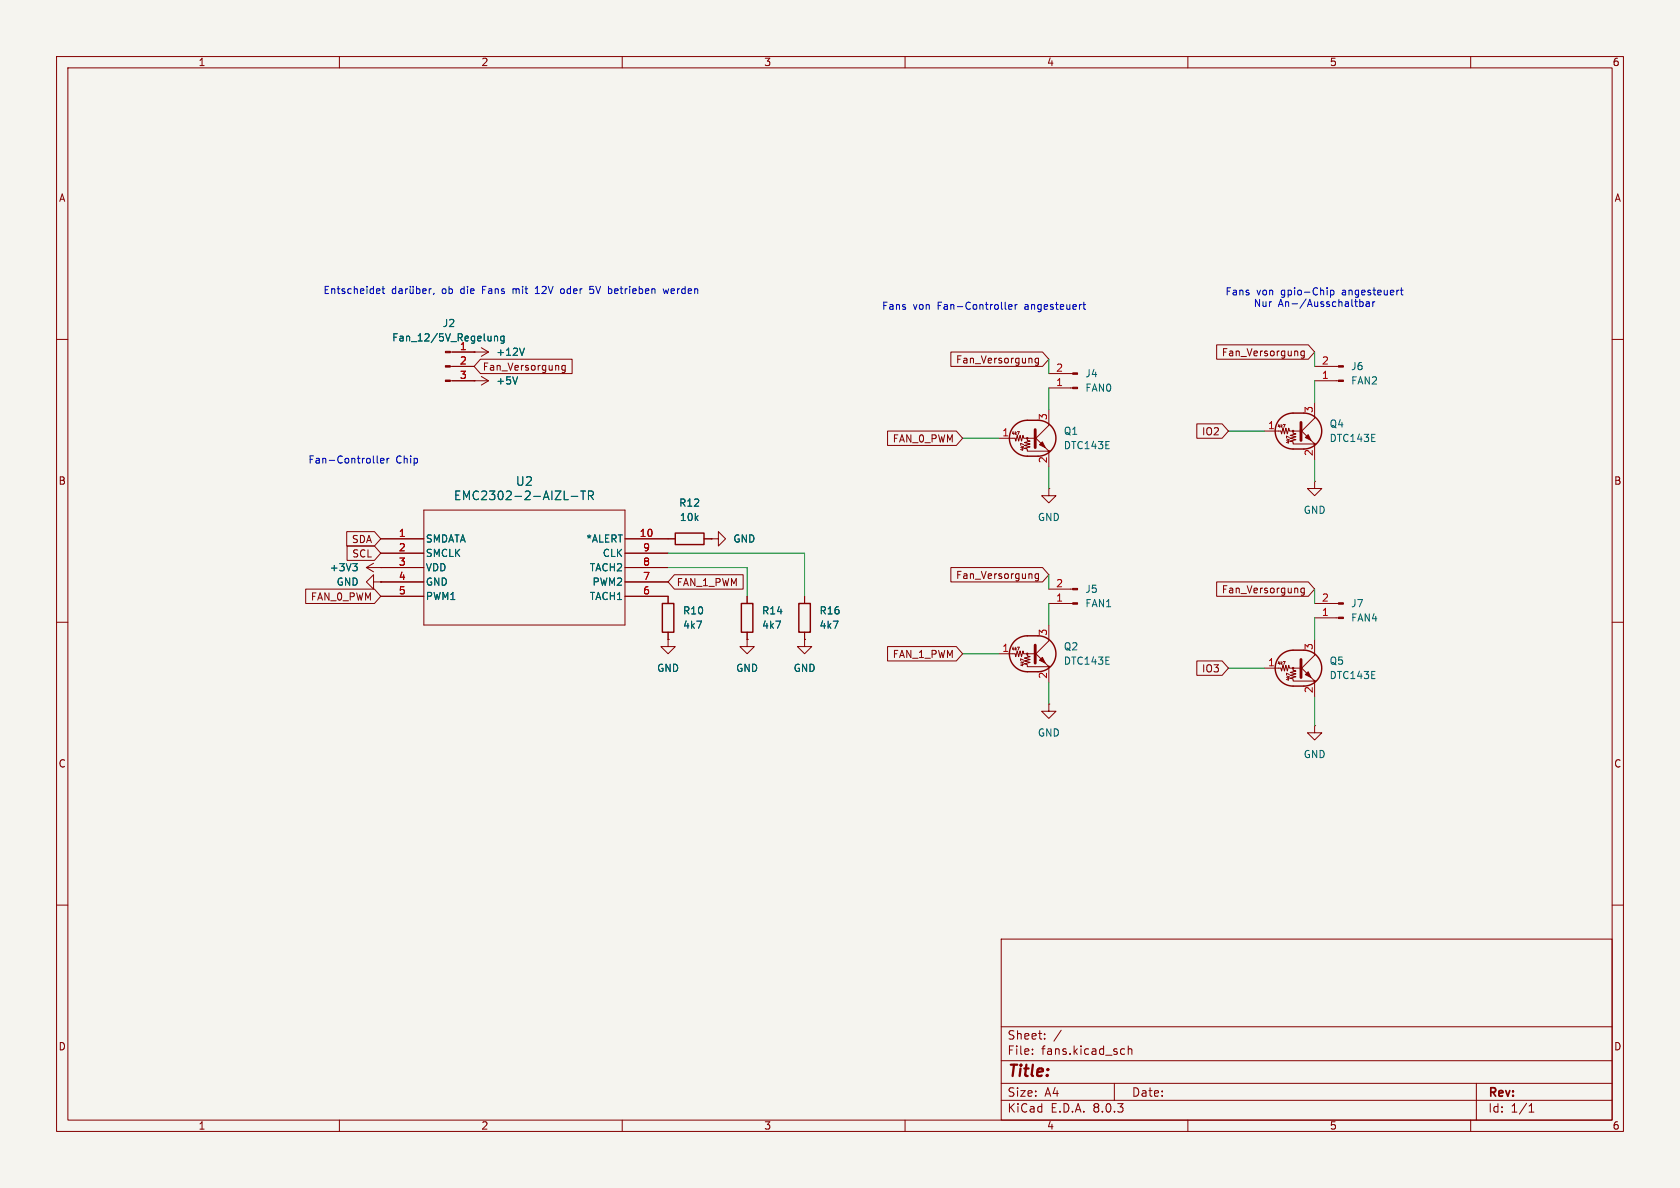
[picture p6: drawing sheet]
<svg xmlns="http://www.w3.org/2000/svg" width="297mm" height="210mm" viewBox="0 0 297 210" stroke-linecap="round" stroke-linejoin="round" font-family="sans-serif">
<path d="M0 0h297v210h-297z" fill="#f5f4ef" stroke="#f5f4ef" stroke-width=".18"/>
<g fill="none" stroke="#840000" stroke-width=".18">
<path d="M10 10h277v190h-277zM12 12h273v186h-273zM60 10v2M110 10v2M160 10v2M210 10v2M260 10v2M10 60h2M285 60h2M79.6 67.3h6.8M79.6 64.8h4.2M79.6 62.2h6.8"/>
<path d="M83.8 67.3h.1M83.8 62.2h.1M84.9 63.5h16.2v2.5h-16.2l-1.1-1.2zM85.1 66.5l1.3 .8M85.1 61.5l1.3 .7M86.4 67.3l-1.3 .8M86.4 62.2l-1.3 .8M99.9 64.6v1l-.2 .3-.3-.1M99.9 64.7l-.3-.1-.3 .2 .1 .6h.5M156.9 76.2h12.2l1.1 1.3-1.1 1.2h-12.2zM168.1 62.2h16.2l1.1 1.3-1.1 1.3h-16.2zM176.5 77.5h3l.1 .5 .2-1 .3 1 .2-1 .3 1 .2-1 .2 .5h1.9"/>
<path d="M182.9 77.2l2.5 2.6h-3.8v-.4l-.5-.2 1-.2-1-.3 1-.2-1-.3 1-.2-.5-.1v-.4M183.6 63.3v1.1l-.3 .2-.3-.1M183.6 63.4l-.4-.1-.2 .3 .1 .5h.5M185.4 72.4v2.8l-2.5 2.5M185.4 66h4.2M185.4 68.6h4.2M211.6 74.9h4.5l1.1 1.3-1.1 1.3h-4.5zM215.1 61h16.2l1.1 1.2-1.1 1.3h-16.2zM223.5 76.2h2.9l.2 .5 .2-1 .3 1 .2-1 .3 1 .2-1 .2 .5h1.9M229.9 75.9l2.5 2.6h-3.8v-.4l-.5-.1 1-.3-1-.2 1-.3-1-.2 1-.3-.5-.1v-.4M230.6 62.1v1l-.3 .2h-.3M230.6 62.1h-.4l-.2 .2 .1 .5h.5"/>
<path d="M232.4 71.1v2.8l-2.5 2.6M232.4 78.7v2.6M232.4 67.3h4.2M232.4 64.8h4.2M61.3 94h4.9l1.1 1.3-1.1 1.2h-4.9zM61.4 96.5h4.8l1.1 1.3-1.1 1.3h-4.8zM66 99.6l-1.2 .7M67.3 95.3h7.6M67.3 97.8h7.6M74.9 90.2h35.6v20.3h-35.6zM110.5 95.3h8.9M110.5 97.8h7.6"/>
<path d="M124.5 95.3h1.2M125.7 95.3h1.3v-1.3l1.3 1.3-1.3 1.2v-1.2M125.7 95.3h.1M185.4 86.4v1.2h1.3l-1.3 1.3-1.3-1.3h1.3M185.4 86.4h.1M185.4 80v2.6M232.4 85.1v1.3h1.3l-1.3 1.2-1.3-1.2h1.3M232.4 85.1h.1M10 110h2M54 104.1h12.2l1.1 1.3-1.1 1.3h-12.2zM64.8 100.3l1.2 .8M64.8 100.3h10.1"/>
<path d="M66 102.9v-1.3l-1.2 1.3 1.2 1.2v-1.2h1.3M67.3 100.3h.1M67.3 102.9h.1M67.3 102.9h7.6M67.3 105.4h7.6M110.5 105.4h7.6v1.3M110.5 100.3h7.6M110.5 102.9h7.6M118.1 113v1.3h1.3l-1.3 1.3-1.3-1.3h1.3M118.1 113h.1M118.1 111.8v1.2M119.2 101.6h12.2v2.5h-12.2l-1.1-1.2z"/>
<path d="M132.1 113v1.3h1.2l-1.2 1.3-1.3-1.3h1.3M132.1 113h.1M132.1 105.4v1.3M132.1 111.8v1.2M142.2 113v1.3h1.3l-1.3 1.3-1.2-1.3h1.2M142.2 113h.1M142.2 105.4v1.3M142.2 111.8v1.2M156.9 114.3h12.2l1.1 1.3-1.1 1.2h-12.2zM168.1 100.3h16.2l1.1 1.3-1.1 1.3h-16.2zM176.5 115.6h3l.1 .5 .2-1 .3 1 .2-1 .3 1 .2-1 .2 .5h1.9M182.9 115.3l2.5 2.6h-3.8v-.4l-.5-.2 1-.2-1-.3 1-.2-1-.3 1-.2-.5-.1v-.4"/>
<path d="M183.6 101.4v1.1l-.3 .2-.3-.1M183.6 101.5l-.4-.1-.2 .3 .1 .5h.5M185.4 110.5v2.8l-2.5 2.5M185.4 118.1v2.6M185.4 104.1h4.2M185.4 106.7h4.2M211.6 116.8h4.5l1.1 1.3-1.1 1.3h-4.5zM215.1 102.9h16.2l1.1 1.2-1.1 1.3h-16.2zM223.5 118.1h2.9l.2 .5 .2-1 .3 1 .2-1 .3 1 .2-1 .2 .5h1.9M229.9 117.9l2.5 2.5h-3.8v-.4l-.5-.1 1-.3-1-.2 1-.3-1-.2 1-.3-.5-.1v-.4M230.6 104v1l-.3 .2h-.3M230.6 104h-.4l-.2 .2 .1 .5h.5"/>
<path d="M232.4 106.7h4.2M232.4 113v2.8l-2.5 2.6M232.4 109.2h4.2M285 110h2M185.4 124.5v1.2h1.3l-1.3 1.3-1.3-1.3h1.3M185.4 124.5h.1M232.4 128.3v1.2h1.3l-1.3 1.3-1.3-1.3h1.3M232.4 128.3h.1M232.4 120.7v2.5M10 160h2M285 160h2M177 166h108v32h-108z"/>
<path d="M60 198v2M110 198v2M160 198v2M177 194.5h108M177 191.5h108M177 187.5h108M177 181.5h108M182.5 186.3v.1M182.5 185.5v.1M184.7 183.6v.1M184.7 182.8v.1M187.6 182.1l-1.3 2"/>
<path d="M197 191.5v3M198.4 185.4l.4 .1M198.8 186.3l-.4 .1M199.5 185.5l.2-.1 .3 .1 .1 .9M199.5 184.9v1.5M210 198v2M260 198v2M261 191.5v6.5M270.3 196.6h.9M270.3 195.5l.4-.4v1.5"/>
<circle cx="181.6" cy="77.5" r=".13"/>
<circle cx="185.4" cy="79.8" r=".13"/>
<circle cx="228.6" cy="76.2" r=".13"/>
<circle cx="232.4" cy="78.5" r=".13"/>
<circle cx="181.6" cy="115.6" r=".13"/>
<circle cx="185.4" cy="117.9" r=".13"/>
<circle cx="228.6" cy="118.1" r=".13"/>
<circle cx="232.4" cy="120.4" r=".13"/>
</g>
<path d="M179.4 75.2a3.2 3.2 0 0 1 2.2-.9h1.9a3.2 3.2 0 0 1 3.2 3.2 3.2 3.2 0 0 1-3.2 3.1h-1.9a3.2 3.2 0 0 1-2.9-1.9 3.2 3.2 0 0 1 .7-3.5zM226.4 74a3.2 3.2 0 0 1 2.2-1h1.9a3.2 3.2 0 0 1 3.2 3.2 3.2 3.2 0 0 1-3.2 3.2h-1.9a3.2 3.2 0 0 1-2.9-2 3.2 3.2 0 0 1 .7-3.4zM119.4 94.2h5.1v2.1h-5.1zM117.1 106.7h2v5.1h-2zM131.1 106.7h2v5.1h-2zM141.2 106.7h2.1v5.1h-2.1zM179.4 113.3a3.2 3.2 0 0 1 2.2-.9h1.9a3.2 3.2 0 0 1 3.2 3.2 3.2 3.2 0 0 1-3.2 3.1h-1.9a3.2 3.2 0 0 1-2.9-1.9 3.2 3.2 0 0 1 .7-3.5zM226.4 115.9a3.2 3.2 0 0 1 2.2-1h1.9a3.2 3.2 0 0 1 3.2 3.2 3.2 3.2 0 0 1-3.2 3.2h-1.9a3.2 3.2 0 0 1-2.9-2 3.2 3.2 0 0 1 .7-3.4z" fill="none" stroke="#840000" stroke-width=".25"/>
<g fill="#840000" stroke="#840000" stroke-width=".51">
<path d="M183 114v3.2z"/>
<path d="M230 74.7v3.2z"/>
<path d="M230 116.6v3.2z"/>
<path d="M183 75.9v3.2z"/>
</g>
<g fill="#840000" stroke="#840000" stroke-width=".18">
<path d="M183.8 116.7l.5-.5 .5 1z"/>
<path d="M189.6 104h.9v.3h-.9z"/>
<path d="M189.6 106.6h.9v.2h-.9z"/>
<path d="M230.8 77.3l.5-.5 .5 1.1z"/>
<path d="M78.7 67.2h.9v.2h-.9z"/>
<path d="M78.7 64.6h.9v.3h-.9z"/>
<path d="M78.7 62.1h.9v.3h-.9z"/>
<path d="M189.6 65.9h.9v.3h-.9z"/>
<path d="M189.6 68.5h.9v.2h-.9z"/>
<path d="M230.8 119.3l.5-.6 .5 1.1z"/>
<path d="M183.8 78.6l.5-.5 .5 1z"/>
<path d="M236.6 106.6h.9v.2h-.9z"/>
<path d="M236.6 109.1h.9v.2h-.9z"/>
<path d="M236.6 64.6h.9v.3h-.9z"/>
<path d="M236.6 67.2h.9v.2h-.9z"/>
</g>
<g fill="none" stroke="#006464" stroke-width=".18">
<path d="M87.4 59.4v.9M87.4 59.5l.2-.1 .3 .1 .1 .8M89.1 59.5l-.4-.1-.2 .3 .1 .5h.5M89.1 59.4v1.1l-.2 .2-.3-.1M91.5 66.6l-.4 1.3M92.7 61.5l-.4 1.3M62.4 99.6h.7l-.4 .5M101 87.7h1.1M102.7 86.8h.8M103.1 86.8v1.5M104 87.6l.8-.1 .1-.2-.1-.4-.2-.1h-.6v1.5M104.4 87.6l.5 .7"/>
<path d="M62.9 100.1l.2 .3v.3l-.2 .2"/>
</g>
<g fill="none" stroke="#0000c2" stroke-width=".18">
<path d="M66.7 51l.4 .1 .1 .2-.6 .2M67.1 51.8l-.4 .1M67.5 51h.5M67.7 50.6v1.1l.3 .2M70 51.1l-.4-.1-.3 .3 .2 .5h.5M70 50.6v1.3M70.6 51.1h.4l.1 .8M71.1 51.3l-.4 .1-.2 .2 .2 .3 .4-.1M71.7 51v.9M72.1 51l-.4 .3M72.5 51l.1 .8 .3 .1 .1-.1M72.6 50.6v.1"/>
<path d="M73 50.6v.1M73 51v.9M73.6 51.1l.4-.1 .2 .3-.1 .5h-.5M73.6 50.6v1.3M74.7 51.5l.6-.2v-.2l-.4-.1-.2 .2 .1 .6h.5M75.9 51v.9M76.2 51l-.3 .3M76.7 51.8l-.1 .3M82 51.1l-.3-.1-.3 .3 .2 .5h.4M82 50.6v1.3M82.7 50.6v.1M82.7 51v.9"/>
<path d="M83.2 51.5l.6-.2-.1-.2-.3-.1-.2 .2 .1 .6h.4M90.7 51v.9M90.9 51l-.2 .2M94.6 51.9h.8M94.6 51l.4-.4v1.3M99.2 51.8h.4M99.2 51.1h.4M104.3 50.6h.6M104.3 51.2l.4-.1 .3 .2M105 51.6l-.3 .3-.4-.1M117.2 51l.3 .9 .2-.6 .3 .6 .2-.9M177.8 54.6l.1 .1"/>
<path d="M178.3 54.3l.6-.2v-.2l-.4-.1-.2 .2 .1 .6h.5M179.5 53.8v.9M179.8 53.8l-.3 .3M191.4 53.8h.5M191.6 53.4v1.1l.3 .2M235.2 51.3v1.3M235.2 51.4l.4-.1 .2 .2-.1 .6h-.5M240.4 52.9v1.3M240.9 53.4l.1 .2-.1 .5-.1 .1-.4-.1M242 53.4l.1 .8M242.1 53.6l-.4 .1-.2 .2 .2 .3 .4-.1M242.7 53.3v.9"/>
<path d="M242.8 53.4l-.1 .2M247.6 51.3h.4M247.7 50.9v1.1l.3 .1M66.7 80.6v1.1l.2 .2M67.3 81.4l.6-.1-.1-.2-.3-.1-.2 .2v.6h.5M68.4 81v.9M68.8 81l-.4 .3"/>
</g>
<g fill="none" stroke="#009600" stroke-width=".18">
<path d="M170.2 77.5h6.3M185.4 63.5v2.5M185.4 68.6v3.8M217.2 76.2h6.3M232.4 62.2v2.6M232.4 67.3v3.8M118.1 97.8h24.1v7.6M185.4 82.6v3.8M232.4 81.3v3.8M118.1 100.3h14v5.1M170.2 115.6h6.3M185.4 101.6v2.5"/>
<path d="M185.4 106.7v3.8M217.2 118.1h6.3M232.4 104.1v2.6M232.4 109.2v3.8M185.4 120.7v3.8M232.4 123.2v5.1"/>
</g>
<text font-size="2.8" fill="#840000" x="178" y="190.9">Title:</text>
<g font-size="2.1" fill="#006464">
<text x="80.2" y="88.6">EMC2302-2-AIZL-TR</text>
<text x="91.1" y="86.1">U2</text>
</g>
<g font-size="2.1" fill="#840000">
<text x="178" y="184">Sheet:</text>
<text x="178" y="186.7">File:</text>
<text x="184.1" y="186.7">fans.kicad_sch</text>
<text x="178" y="196.9">KiCad</text>
<text x="178" y="194.1">Size:</text>
<text x="184.7" y="194.1">A4</text>
<text x="185.7" y="196.9">E.D.A.</text>
<text x="193.3" y="196.9">8.0.3</text>
<text x="200" y="194.1">Date:</text>
<text x="263" y="194.3">Rev:</text>
<text x="263" y="196.9">Id:</text>
<text x="267.1" y="196.9">1/1</text>
</g>
<g font-size="1.8" fill="#840000">
<text x="35" y="11.9">1</text>
<text x="85" y="11.9">2</text>
<text x="135" y="11.9">3</text>
<text x="185" y="11.9">4</text>
<text x="235" y="11.9">5</text>
<text x="285" y="11.9">6</text>
<text x="10.3" y="35.9">A</text>
<text x="285.3" y="35.9">A</text>
<text x="85.2" y="65.7">Fan_Versorgung</text>
<text x="168.9" y="64.5">Fan_Versorgung</text>
<text x="215.9" y="63.2">Fan_Versorgung</text>
<text x="212.4" y="77.2">IO2</text>
<text x="157.7" y="78.4">FAN_0_PWM</text>
<text x="10.3" y="85.9">B</text>
<text x="285.3" y="85.9">B</text>
<text x="62.1" y="96.2">SDA</text>
<text x="62.2" y="98.7">SCL</text>
<text x="54.9" y="106.4">FAN_0_PWM</text>
<text x="119.5" y="103.8">FAN_1_PWM</text>
<text x="168.9" y="102.6">Fan_Versorgung</text>
<text x="215.9" y="105.1">Fan_Versorgung</text>
<text x="157.7" y="116.5">FAN_1_PWM</text>
<text x="212.4" y="119.1">IO3</text>
<text x="10.3" y="135.9">C</text>
<text x="285.3" y="135.9">C</text>
<text x="10.3" y="185.9">D</text>
<text x="285.3" y="185.9">D</text>
<text x="35" y="199.9">1</text>
<text x="85" y="199.9">2</text>
<text x="135" y="199.9">3</text>
<text x="185" y="199.9">4</text>
<text x="235" y="199.9">5</text>
<text x="285" y="199.9">6</text>
</g>
<g font-size="1.8" fill="#0000c2">
<text x="57.1" y="52.2">Entscheidet</text>
<text x="78.2" y="52.2">ob</text>
<text x="85.7" y="52.2">Fans</text>
<text x="91.3" y="52.2">mit</text>
<text x="95.5" y="52.2">12V</text>
<text x="100.2" y="52.2">oder</text>
<text x="105.5" y="52.2">5V</text>
<text x="109" y="52.2">betrieben</text>
<text x="119" y="52.2">werden</text>
<text x="216.6" y="52.4">Fans</text>
<text x="222.1" y="52.4">von</text>
<text x="226.6" y="52.4">gpio-Chip</text>
<text x="237.5" y="52.4">angesteuert</text>
<text x="155.8" y="55">Fans</text>
<text x="161.4" y="55">von</text>
<text x="165.9" y="55">Fan-Controller</text>
<text x="181.4" y="55">angesteuert</text>
<text x="221.5" y="54.5">Nur</text>
<text x="226" y="54.5">An-/Ausschaltbar</text>
<text x="54.4" y="82.1">Fan-Controller</text>
<text x="70" y="82.1">Chip</text>
</g>
<g font-size="1.8" fill="#006464">
<text x="78.2" y="58">J2</text>
<text x="69.2" y="60.6">Fan_12/5V_Regelung</text>
<text x="87.6" y="63.1">+12V</text>
<text x="238.8" y="65.6">J6</text>
<text x="87.6" y="68.2">+5V</text>
<text x="191.8" y="66.9">J4</text>
<text x="191.8" y="69.4">FAN0</text>
<text x="238.8" y="68.2">FAN2</text>
<text x="188" y="77.1">Q1</text>
<text x="235" y="75.8">Q4</text>
<text x="188" y="79.6">DTC143E</text>
<text x="235" y="78.3">DTC143E</text>
<text x="120" y="89.8">R12</text>
<text x="120.1" y="92.3">10k</text>
<text x="183.4" y="92.3">GND</text>
<text x="230.4" y="91">GND</text>
<text x="58.2" y="101.2">+3V3</text>
<text x="75.2" y="96.1">SMDATA</text>
<text x="75.2" y="98.7">SMCLK</text>
<text x="75.2" y="101.2">VDD</text>
<text x="103.6" y="96.1">*ALERT</text>
<text x="104.2" y="101.2">TACH2</text>
<text x="106.5" y="98.7">CLK</text>
<text x="129.5" y="96.1">GND</text>
<text x="59.4" y="103.7">GND</text>
<text x="75.2" y="103.7">GND</text>
<text x="75.2" y="106.3">PWM1</text>
<text x="104.2" y="106.3">TACH1</text>
<text x="104.7" y="103.7">PWM2</text>
<text x="191.8" y="105">J5</text>
<text x="191.8" y="107.5">FAN1</text>
<text x="238.8" y="107.5">J7</text>
<text x="120.7" y="111.4">4k7</text>
<text x="120.7" y="108.8">R10</text>
<text x="134.6" y="111.4">4k7</text>
<text x="134.6" y="108.8">R14</text>
<text x="144.8" y="111.4">4k7</text>
<text x="144.8" y="108.8">R16</text>
<text x="238.8" y="110.1">FAN4</text>
<text x="116.1" y="119">GND</text>
<text x="130" y="119">GND</text>
<text x="140.2" y="119">GND</text>
<text x="188" y="117.7">DTC143E</text>
<text x="188" y="115.2">Q2</text>
<text x="235" y="117.7">Q5</text>
<text x="235" y="120.2">DTC143E</text>
<text x="183.4" y="130.4">GND</text>
<text x="230.4" y="134.2">GND</text>
</g>
<g font-size="1.8" fill="#a90000">
<text x="81.2" y="62">1</text>
<text x="81.2" y="64.5">2</text>
<text x="186.6" y="65.8">2</text>
<text x="233.6" y="64.5">2</text>
<text x="81.2" y="67.1">3</text>
<text x="186.6" y="68.3">1</text>
<text x="233.6" y="67.1">1</text>
<text x="177.1" y="77.2">1</text>
<text x="185.2" y="74.4" transform="rotate(-90 185.2 74.4)">3</text>
<text x="224.1" y="75.9">1</text>
<text x="232.2" y="73.1" transform="rotate(-90 232.2 73.1)">3</text>
<text x="185.2" y="82" transform="rotate(-90 185.2 82)">2</text>
<text x="232.2" y="80.7" transform="rotate(-90 232.2 80.7)">2</text>
<text x="70.4" y="95">1</text>
<text x="113" y="95">10</text>
<text x="70.4" y="97.5">2</text>
<text x="70.4" y="100.1">3</text>
<text x="113.6" y="100.1">8</text>
<text x="113.6" y="97.5">9</text>
<text x="70.4" y="102.6">4</text>
<text x="70.4" y="105.2">5</text>
<text x="113.6" y="105.2">6</text>
<text x="113.6" y="102.6">7</text>
<text x="186.6" y="106.4">1</text>
<text x="186.6" y="103.9">2</text>
<text x="233.6" y="106.4">2</text>
<text x="185.2" y="112.5" transform="rotate(-90 185.2 112.5)">3</text>
<text x="233.6" y="109">1</text>
<text x="177.1" y="115.3">1</text>
<text x="224.1" y="117.9">1</text>
<text x="232.2" y="115" transform="rotate(-90 232.2 115)">3</text>
<text x="185.2" y="120.1" transform="rotate(-90 185.2 120.1)">2</text>
<text x="232.2" y="122.6" transform="rotate(-90 232.2 122.6)">2</text>
</g>
<g font-size=".7" fill="#840000">
<text x="178.8" y="76.9">4k7</text>
<text x="225.8" y="75.7">4k7</text>
<text x="181.1" y="79.7" transform="rotate(-90 181.1 79.7)">4k7</text>
<text x="228.1" y="78.5" transform="rotate(-90 228.1 78.5)">4k7</text>
<text x="178.8" y="115">4k7</text>
<text x="181.1" y="117.8" transform="rotate(-90 181.1 117.8)">4k7</text>
<text x="225.8" y="117.6">4k7</text>
<text x="228.1" y="120.4" transform="rotate(-90 228.1 120.4)">4k7</text>
</g>
</svg>
